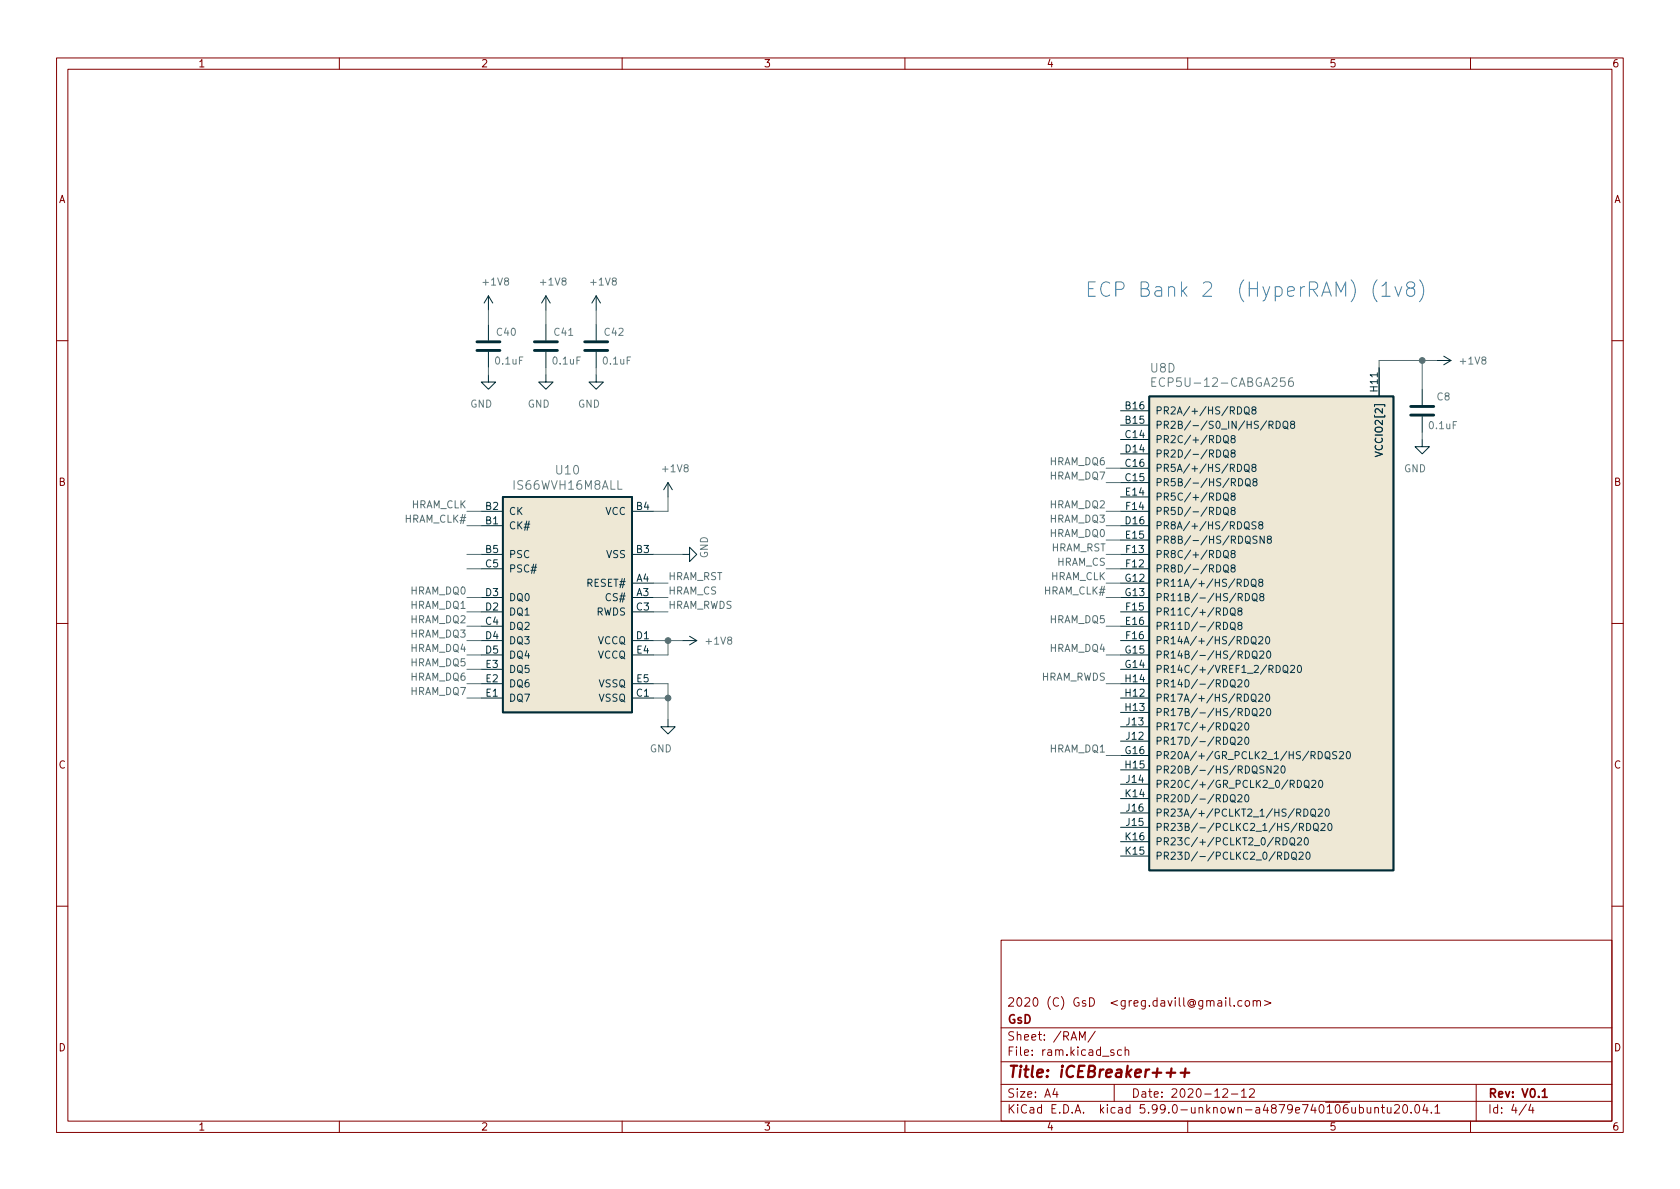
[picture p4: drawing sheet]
<svg xmlns="http://www.w3.org/2000/svg" width="297mm" height="210mm" viewBox="0 0 297 210" stroke-linecap="round" stroke-linejoin="round" font-family="sans-serif">
<g fill="none" stroke="#840000" stroke-width=".18">
<path d="M10 10.2h277v190.1h-277zM12 12.2h273v186.1h-273zM60 10.2v2M110 10.2v2M160 10.2v2M210 10.2v2M260 10.2v2M10 60.2h2M285 60.2h2M10 110.2h2M285 110.2h2M10 160.2h2"/>
<path d="M177 166.3h108v32h-108zM216.7 176.4v.2M216.7 176.9v1M217.4 176.4v1.3l.2 .2M218.2 177.8v.1M219.6 177l-.5-.1-.2 .3v.4l.1 .3h.6M220.3 177l.3-.1 .3 .3v.4l-.3 .3h-.3l-.2-.3v-.4zM221.6 177.1l.2-.2 .3 .1 .1 .9M221.6 176.9v1M222.2 177.1l.2-.2 .4 .1 .1 .9M223.6 176.9l1.1 .5-1.1 .4M285 160.2h2"/>
<path d="M60 198.3v2M110 198.3v2M160 198.3v2M177 194.8h108M177 191.8h108M177 187.8h108M177 181.8h108M186.5 192.5l-.4 1h1M186.9 193v1M190.9 183.9v-1.5l.5 1.1 .5-1.1v1.5M193.6 182.4l-1.2 1.9M196.9 185.7l-.3-.1-.2 .2v.3l.5 .1v.4h-.5"/>
<path d="M197 191.8v3M198.3 185.7l-.4-.1-.3 .3v.4l.1 .3h.6M198.9 185.8l.2-.2 .4 .1 .1 .9M198.9 185.1v1.5M210 198.3v2M216.2 192.7l.6-.2 .2 .2 .1 .3-1 1h1M217.7 193.5h1.2M219.5 193l.4-.5v1.5M219.5 194h.9M220.9 192.7l.6-.2 .2 .2 .1 .3-.9 1h.9M243.1 196l.2-.2 .3 .1 .1 .9M243.1 195.8v1"/>
<path d="M244.2 195.8h.6M244.4 195.3v1.3l.4 .2M245.3 195.8l.1 1h.3l.2-.1M245.9 195.8v1M246.6 195.5l.5-.2 .3 .2v.3l-.9 1h.9M248.2 195.4l.2-.1a.81 .81 0 0 1 .5 .7 .81 .81 0 0 1-.3 .8h-.1a.81 .81 0 0 1-.6-.6 .81 .81 0 0 1 .3-.8zM249.5 196.7v.1M250.3 195.5l.2-.2a.81 .81 0 0 1 .6 .7 .81 .81 0 0 1-.3 .8h-.2a.81 .81 0 0 1-.3-1.3zM251.9 195.3l-.3 1h.9M252.3 195.8v1M253.1 196.7v.1M253.7 195.8l.4-.5v1.5"/>
<path d="M253.7 196.8h.9M260 198.3v2M261 191.8v6.5M269.9 195.3l-1.3 1.9M270.6 195.3l-.3 1h.9M271 195.8v1"/>
</g>
<path d="M272.7 193l.4-.5v1.5M272.7 194h.9" fill="none" stroke="#840000" stroke-width=".3"/>
<path d="M206.3 189.7h1.5M207.1 188.9l-.2 1.6M208.8 189.7h1.5M209.6 188.9l-.2 1.6" fill="none" stroke="#840000" stroke-width=".4"/>
<g fill="none" stroke="#002b36" stroke-width=".18">
<path d="M86.4 52.3v2.6M86.4 57.4v2.8M86.4 52.3l-.8 1.3M86.4 52.3l.7 1.3M96.5 52.3l-.7 1.3M96.5 52.3v2.6M96.5 57.4v2.8M96.5 52.3l.8 1.3M105.4 52.3l-.8 1.3M105.4 52.3v2.6M105.4 57.4v2.8M105.4 52.3l.8 1.3"/>
<path d="M86.4 66.3v1.3h-1.3l1.3 1.2 1.2-1.2h-1.2M86.4 62.2v2.8M96.5 66.3v1.3h-1.3l1.3 1.2 1.3-1.2h-1.3M96.5 62.2v2.8M105.4 66.3v1.3h-1.3l1.3 1.2 1.3-1.2h-1.3M105.4 62.2v2.8M198.1 72.6h5.1M198.1 75.2h5.1M198.1 77.7h5.1M243.8 65v5.1M251.5 77.7v1.3h-1.3l1.3 1.3 1.2-1.3h-1.2M251.5 68.8v2.8"/>
<path d="M251.5 73.7v2.7M254 63.7h2.5M255.3 63l1.2 .7M256.5 63.7l-1.2 .8M85.1 93h3.8M85.1 90.4h3.8M85.1 98h3.8M111.8 90.4h3.8M111.8 98h3.8M118.1 85.3l-.8 1.3M118.1 85.3v2.6M118.1 85.3l.8 1.3"/>
<path d="M120.6 98h1.3v1.3l1.3-1.3-1.3-1.2v1.2M198.1 93h5.1M198.1 90.4h5.1M198.1 98h5.1M198.1 80.3h5.1M198.1 82.8h5.1M198.1 85.3h5.1M198.1 87.9h5.1M198.1 95.5h5.1M85.1 105.7h3.8M85.1 108.2h3.8M85.1 110.7h3.8"/>
<path d="M85.1 100.6h3.8M85.1 113.3h3.8M85.1 115.8h3.8M85.1 118.4h3.8M111.8 105.7h3.8M111.8 103.1h3.8M111.8 108.2h3.8M111.8 113.3h3.8M111.8 115.8h3.8M120.6 113.3h2.6M121.9 112.5l1.3 .8M123.2 113.3l-1.3 .7"/>
<path d="M198.1 105.7h5.1M198.1 103.1h5.1M198.1 108.2h5.1M198.1 110.7h5.1M198.1 100.6h5.1M198.1 113.3h5.1M198.1 115.8h5.1M198.1 118.4h5.1M85.1 123.4h3.8M85.1 120.9h3.8M111.8 123.4h3.8M111.8 120.9h3.8"/>
<path d="M118.1 127.2v1.3h-1.3l1.3 1.3 1.3-1.3h-1.3M198.1 123.4h5.1M198.1 120.9h5.1M198.1 126h5.1M198.1 128.5h5.1M198.1 131.1h5.1M198.1 133.6h5.1M198.1 136.1h5.1M198.1 138.7h5.1M198.1 141.2h5.1M198.1 143.8h5.1M198.1 146.3h5.1"/>
<path d="M198.1 148.8h5.1M198.1 151.4h5.1"/>
</g>
<g fill="#eee8d5" stroke="#eee8d5" stroke-width=".18">
<path d="M88.9 87.9h22.9v38.1h-22.9z"/>
<path d="M203.2 70.1h43.2v83.8h-43.2z"/>
</g>
<path d="M203.2 70.1h43.2v83.8h-43.2zM88.9 87.9h22.9v38.1h-22.9z" fill="none" stroke="#002b36" stroke-width=".3"/>
<path d="M84.3 62h4.1M84.3 60.4h4.1M94.5 62h4.1M94.5 60.4h4.1M103.4 62h4M103.4 60.4h4M249.4 73.4h4.1M249.4 71.9h4.1" fill="none" stroke="#002b36" stroke-width=".51"/>
<g fill="none" stroke="#073642" stroke-width=".18">
<path d="M216.5 77.1l.1-.1a.43 .43 0 0 1 .6 .4v.5a.42 .42 0 0 1-.4 .4 .42 .42 0 0 1-.5-.4v-.5zM216.5 79.6h.1a.43 .43 0 0 1 .6 .4v.4a.42 .42 0 0 1-.4 .5 .42 .42 0 0 1-.5-.5v-.4zM216.6 78l.6 .4M217.9 77.6l-.2-.3v-.2l.2-.1 .4 .1 .1 .2-.1 .1-.5 .2-.1 .2v.3l.2 .2 .4-.1 .1-.1-.1-.4-.2-.1M218.8 71.9a.64 .64 0 0 1 .7 .7 .64 .64 0 0 1-.7 .6zM220.2 72l.1-.1a.43 .43 0 0 1 .6 .5v.4a.42 .42 0 0 1-.5 .4 .42 .42 0 0 1-.4-.4v-.4zM220.3 72.9l.6 .4M221.6 72.5l-.3-.3 .1-.1 .2-.2 .4 .1 .1 .2-.1 .2-.5 .1-.2 .2v.3l.3 .2h.4l.1-.2-.1-.4-.2-.1M224.4 75.1h.6l.1-.2-.1-.3-.6-.1v1.3M224.7 75.1l.4 .7M225.6 74.5a.64 .64 0 0 1 .8 .6 .64 .64 0 0 1-.8 .7zM226.9 74.7l.3-.2a.43 .43 0 0 1 .5 .4v.4a.42 .42 0 0 1-.4 .5 .42 .42 0 0 1-.5-.5z"/>
<path d="M227.1 75.5l.7 .4M228.4 75l-.2-.2v-.2l.2-.1h.4l.1 .2-.1 .2-.5 .2-.1 .2v.2l.2 .3 .4-.1 .1-.2-.1-.4-.1-.1M243.1 79.9l1.3 .4-1.3 .4M216.4 89.9l.2-.2a.43 .43 0 0 1 .6 .4v.5a.42 .42 0 0 1-.4 .4 .42 .42 0 0 1-.5-.4zM216.4 97.5l.2-.2a.43 .43 0 0 1 .6 .5v.4a.42 .42 0 0 1-.4 .4 .42 .42 0 0 1-.5-.4zM216.5 87.2h.1a.43 .43 0 0 1 .6 .4v.4a.42 .42 0 0 1-.4 .5 .42 .42 0 0 1-.5-.5v-.4zM216.5 99.9h.1a.43 .43 0 0 1 .6 .4v.4a.42 .42 0 0 1-.4 .5 .42 .42 0 0 1-.5-.5v-.4zM216.6 80.5l.6 .5M216.6 88.2l.6 .4M216.6 90.7l.6 .4M216.6 98.3l.6 .4M217.9 80.1l-.2-.2v-.2l.2-.1h.4l.1 .2-.1 .2-.5 .2-.1 .1v.3l.2 .2h.4l.1-.2-.1-.4-.2-.1"/>
<path d="M217.9 87.7l-.2-.2v-.2l.2-.1h.4l.1 .2-.1 .2-.5 .2-.1 .2v.2l.2 .3 .4-.1 .1-.2-.1-.4-.2-.1M217.9 90.3l-.2-.3v-.2l.2-.1 .4 .1 .1 .2-.1 .1-.5 .2-.1 .2v.3l.2 .2 .4-.1 .1-.1-.1-.4-.2-.1M217.9 97.9l-.2-.3v-.1l.2-.2 .4 .1 .1 .2-.1 .2-.5 .1-.1 .2v.3l.2 .2h.4l.1-.2-.1-.4-.2-.1M218.8 82.1a.64 .64 0 0 1 .7 .6 .64 .64 0 0 1-.7 .7zM219 84.6a.64 .64 0 0 1 .7 .7 .64 .64 0 0 1-.7 .6zM220.2 82.2l.1-.1a.43 .43 0 0 1 .6 .4v.4a.42 .42 0 0 1-.5 .5 .42 .42 0 0 1-.4-.5v-.4zM220.2 92.3h.1a.43 .43 0 0 1 .6 .4v.4a.42 .42 0 0 1-.5 .5 .42 .42 0 0 1-.4-.5v-.4zM220.3 83.1l.6 .4M220.3 84.8l.2-.2a.43 .43 0 0 1 .5 .5v.4a.42 .42 0 0 1-.4 .4 .42 .42 0 0 1-.4-.4zM220.3 93.2l.6 .5M220.4 85.6l.7 .4M221.6 82.6l-.3-.2 .1-.2 .2-.1 .4 .1 .1 .1-.1 .2-.5 .2-.2 .2v.2l.3 .3 .4-.1 .1-.2-.1-.3-.2-.2"/>
<path d="M221.8 85.2l-.3-.3 .1-.1 .2-.2 .3 .1 .2 .2-.1 .2-.6 .1-.1 .2 .1 .4 .2 .1h.3l.2-.2-.1-.4-.2-.1M222.1 92.3h-.5l-.2 .1v.3l.6 .3 .1 .3-.3 .2h-.5M222.3 94.9l-.5-.1-.2 .1v.4l.5 .2 .2 .3-.3 .3-.5-.1M222.8 92.8l-.2-.2v-.2l.2-.1h.4l.1 .2-.1 .2-.5 .2-.1 .1v.3l.2 .2h.4l.1-.2v-.3l-.3-.2M223.5 94.8v1.3l-.7-1.3v1.3M224.3 95.3l-.2-.2v-.2l.2-.1 .4 .1 .1 .1-.1 .2-.5 .2-.1 .2v.4l.2 .1 .4-.1 .1-.2-.1-.3-.1-.2M216.3 110a.64 .64 0 0 1 .8 .7 .64 .64 0 0 1-.8 .6zM216.6 100.9l.6 .4M217.6 107.7l.2-.2a.43 .43 0 0 1 .6 .4v.4a.42 .42 0 0 1-.4 .5 .42 .42 0 0 1-.5-.5zM217.6 110.2l.2-.2a.43 .43 0 0 1 .6 .5v.4a.42 .42 0 0 1-.4 .4 .42 .42 0 0 1-.5-.4zM217.8 108.5l.6 .4M217.8 111l.6 .4"/>
<path d="M217.9 100.4l-.2-.2v-.2l.2-.1h.4l.1 .2-.1 .2-.5 .2-.1 .2v.2l.2 .3 .4-.1 .1-.2-.1-.4-.2-.1M219.1 108l-.2-.2v-.2l.2-.1 .4 .1 .1 .1-.1 .2-.5 .2-.1 .2v.2l.2 .3 .4-.1 .1-.2v-.2l-.2-.3M219.1 110.6l-.2-.3v-.1l.2-.2 .4 .1 .1 .2-.1 .2-.5 .1-.1 .2v.3l.2 .2h.4l.1-.2v-.3l-.2-.2M220 102.4a.64 .64 0 0 1 .7 .7 .64 .64 0 0 1-.7 .6zM220.2 105a.64 .64 0 0 1 .7 .6 .64 .64 0 0 1-.7 .6zM220.2 115.1a.64 .64 0 0 1 .7 .7 .64 .64 0 0 1-.7 .6zM221.3 112.8l.2-.2a.43 .43 0 0 1 .6 .4v.4a.42 .42 0 0 1-.5 .5 .42 .42 0 0 1-.4-.5zM221.4 102.5l.1-.1a.43 .43 0 0 1 .6 .4v.5a.42 .42 0 0 1-.5 .4 .42 .42 0 0 1-.4-.4v-.5zM221.5 103.4l.6 .4M221.5 105.1l.2-.1a.43 .43 0 0 1 .6 .4v.4a.42 .42 0 0 1-.5 .5 .42 .42 0 0 1-.4-.5zM221.5 113.6l.6 .4M221.5 115.3l.2-.2a.43 .43 0 0 1 .6 .4v.5a.42 .42 0 0 1-.5 .4 .42 .42 0 0 1-.4-.4z"/>
<path d="M221.6 105.9l.7 .5M221.6 116.1l.7 .4M222.6 112.7l.4-.1 .3 .3-.8 1h.8M222.7 115.2l.5-.1 .3 .4-.8 .9h.8M222.8 103l-.2-.3v-.2l.2-.1 .4 .1 .1 .2-.1 .1-.5 .2-.1 .2v.3l.2 .2 .4-.1 .1-.1v-.3l-.3-.2M223 105.5l-.3-.2 .1-.2 .2-.1h.3l.2 .2-.1 .2-.5 .2-.2 .1v.3l.3 .2h.3l.2-.2-.1-.4-.2-.1M223.9 112.6h.2a.68 .68 0 0 1 .4 .6 .68 .68 0 0 1-.4 .7 .84 .84 0 0 1-.2-1.3zM224.1 115.2l.1-.1a.68 .68 0 0 1 .5 .7 .68 .68 0 0 1-.5 .6 .84 .84 0 0 1-.1-1.2zM226.9 117.8l.3-.1a.43 .43 0 0 1 .5 .4v.4a.42 .42 0 0 1-.4 .5 .42 .42 0 0 1-.5-.5zM227.1 118.6l.7 .5M228.2 117.8l.5-.1 .2 .3-.8 .9h.8M229.6 117.7h.1a.68 .68 0 0 1 .4 .6 .68 .68 0 0 1-.4 .6 .84 .84 0 0 1-.1-1.2z"/>
<path d="M217.6 120.4l.2-.2a.43 .43 0 0 1 .6 .4v.4a.42 .42 0 0 1-.4 .5 .42 .42 0 0 1-.5-.5zM217.6 128l.2-.2a.43 .43 0 0 1 .6 .4v.5a.42 .42 0 0 1-.4 .4 .42 .42 0 0 1-.5-.4zM217.6 130.5l.2-.1a.43 .43 0 0 1 .6 .4v.4a.42 .42 0 0 1-.4 .5 .42 .42 0 0 1-.5-.5zM217.8 121.2l.6 .4M217.8 128.8l.6 .4M217.8 131.3l.6 .5M218.9 120.3l.5-.1 .2 .4-.8 .9h.8M218.9 127.9l.5-.1 .2 .4-.8 .9h.8M218.9 130.5l.5-.1 .2 .3-.8 .9h.8M220.2 120.3l.2-.1a.68 .68 0 0 1 .4 .6 .68 .68 0 0 1-.4 .7l-.2-.1-.1-.4zM220.2 125.3a.64 .64 0 0 1 .7 .6 .64 .64 0 0 1-.7 .7zM220.2 127.9l.2-.1a.68 .68 0 0 1 .4 .7 .68 .68 0 0 1-.4 .6l-.2-.1-.1-.4z"/>
<path d="M220.2 130.5l.2-.1a.68 .68 0 0 1 .4 .6 .68 .68 0 0 1-.4 .6l-.2-.1-.1-.4zM221.3 122.9l.2-.2a.43 .43 0 0 1 .6 .5v.4a.42 .42 0 0 1-.5 .4 .42 .42 0 0 1-.4-.4zM221.5 123.7l.6 .4M221.5 125.5l.2-.2a.43 .43 0 0 1 .6 .4v.4a.42 .42 0 0 1-.5 .5 .42 .42 0 0 1-.4-.5zM221.6 126.3l.7 .4M222.6 122.9l.4-.2 .3 .4-.8 .9h.8M222.7 125.4l.5-.1 .3 .3-.8 1h.8M223.5 135.5l-.5-.1-.2 .2v.3l.5 .3 .2 .3-.3 .2h-.5M223.9 122.8l.2-.1a.68 .68 0 0 1 .4 .7 .68 .68 0 0 1-.4 .6 .84 .84 0 0 1-.2-1.2zM224.1 125.3h.1a.68 .68 0 0 1 .5 .6 .68 .68 0 0 1-.5 .7 .84 .84 0 0 1-.1-1.3zM224.7 135.4v1.3l-.7-1.3v1.3M225.3 135.6l.5-.2 .2 .4-.8 .9h.8"/>
<path d="M226.7 135.5l.1-.1a.68 .68 0 0 1 .4 .7 .68 .68 0 0 1-.4 .6 .84 .84 0 0 1-.1-1.2zM229.4 138a.64 .64 0 0 1 .7 .6 .64 .64 0 0 1-.7 .7zM230.7 138.2l.2-.2a.43 .43 0 0 1 .5 .4v.4a.42 .42 0 0 1-.4 .5 .42 .42 0 0 1-.4-.5zM230.8 139l.7 .4M231.9 138.1l.5-.1 .3 .3-.8 1h.8M233.3 138.1l.1-.1a.68 .68 0 0 1 .5 .6 .68 .68 0 0 1-.5 .7l-.1-.2-.2-.3zM234.3 133.1l.3-.2a.43 .43 0 0 1 .5 .4v.4a.42 .42 0 0 1-.4 .5 .42 .42 0 0 1-.4-.5zM234.5 133.9l.7 .4M236.3 133l-.4-.1-.3 .2 .1 .3 .6 .3v.4l-.2 .1-.5-.1M236.8 133l.5-.1 .3 .4-.8 .9h.8M238.2 133l.1-.1a.68 .68 0 0 1 .5 .6 .68 .68 0 0 1-.5 .7 .84 .84 0 0 1-.1-1.2zM217.6 140.7l.2-.2a.43 .43 0 0 1 .6 .4v.5a.42 .42 0 0 1-.4 .4 .42 .42 0 0 1-.5-.4z"/>
<path d="M217.8 141.5l.6 .4M218.9 140.6l.5-.1 .2 .4-.8 .9h.8M220.2 140.6l.2-.1a.68 .68 0 0 1 .4 .7 .68 .68 0 0 1-.4 .6l-.2-.1-.1-.4zM226.8 148.1a.64 .64 0 0 1 .8 .7 .64 .64 0 0 1-.8 .6zM227.2 150.7a.64 .64 0 0 1 .7 .6 .64 .64 0 0 1-.7 .7zM228.1 148.3l.3-.2a.43 .43 0 0 1 .5 .5v.4a.42 .42 0 0 1-.4 .4 .42 .42 0 0 1-.4-.4zM228.3 149.1l.7 .4M228.4 150.9l.3-.2a.43 .43 0 0 1 .5 .4v.4a.42 .42 0 0 1-.4 .5 .42 .42 0 0 1-.4-.5zM228.6 151.7l.7 .4M229.4 148.3l.5-.2 .2 .4-.8 .9h.8M229.7 150.8l.5-.1 .2 .3-.8 1h.8M229.8 146.3l.6-.1 .1-.2-.1-.3-.6-.1v1.3"/>
<path d="M230.1 146.3l.4 .6M230.5 143.1a.64 .64 0 0 1 .8 .6 .64 .64 0 0 1-.8 .6zM230.7 148.3l.2-.2a.68 .68 0 0 1 .4 .7 .68 .68 0 0 1-.4 .6l-.2-.1-.1-.4zM231 145.6a.64 .64 0 0 1 .8 .6 .64 .64 0 0 1-.8 .7zM231.1 150.7h.1a.68 .68 0 0 1 .4 .6 .68 .68 0 0 1-.4 .7 .84 .84 0 0 1-.1-1.3zM231.8 143.2l.3-.1a.43 .43 0 0 1 .5 .4v.4a.42 .42 0 0 1-.4 .5 .42 .42 0 0 1-.5-.5zM232 144l.7 .5M232.4 145.7l.1-.1a.43 .43 0 0 1 .6 .4v.4a.42 .42 0 0 1-.4 .5 .42 .42 0 0 1-.5-.5v-.4zM232.5 146.6l.6 .4M233.1 143.2l.5-.1 .2 .3-.8 .9h.8M233.6 145.7l.4-.1 .3 .4-.8 .9h.8M234.4 143.2l.2-.1a.68 .68 0 0 1 .4 .6 .68 .68 0 0 1-.4 .6l-.2-.1-.1-.4z"/>
<path d="M235 145.7l.1-.1a.68 .68 0 0 1 .4 .6 .68 .68 0 0 1-.4 .7 .84 .84 0 0 1-.1-1.2z"/>
</g>
<path d="M203.7 67.5h.5M204.4 66.8h-.7v1.5h.7M228.6 66.8a.6 .6 0 0 0-.8 .7v.5l.2 .3h.4l.2-.1 .1-.5-.1-.2-.5-.1-.3 .3" fill="none" stroke="#657b83" stroke-width=".18"/>
<path d="M243.5 49.5a2.91 2.91 0 0 0 0 3.9M244.3 50.6l.8-.8v2.6M244.3 52.4h1.5M246.6 50.7l.6 1.7 .6-1.7M249.2 50.9a.55 .55 0 0 1-.5-.5 .55 .55 0 0 1 .5-.6h.5a.55 .55 0 0 1 .4 .6 .55 .55 0 0 1-.4 .5l-.8 .2-.2 .3v.5l.5 .5h.5l.4-.5v-.5l-.4-.5M251 49.5a2.91 2.91 0 0 1 0 3.9" fill="none" stroke="#268bd2" stroke-width=".18"/>
<g fill="none" stroke="#586e75" stroke-width=".18">
<path d="M86.4 54.9v2.5M96.5 54.9v2.5M105.4 54.9v2.5M86.4 65v1.3M96.5 65v1.3M105.4 65v1.3M251.5 63.7v5.1M251.5 76.4v1.3M254 63.7h-10.2v1.3M82.5 98h2.6M82.5 93h2.6M82.5 90.4h2.6"/>
<path d="M115.6 98h5M118.1 87.9v2.5h-2.5M195.6 98h2.5M195.6 85.3h2.5M195.6 93h2.5M195.6 90.4h2.5M195.6 95.5h2.5M195.6 82.8h2.5M82.5 110.7h2.6M82.5 100.6h2.6M82.5 105.7h2.6M82.5 113.3h2.6"/>
<path d="M82.5 115.8h2.6M82.5 118.4h2.6M82.5 108.2h2.6M115.6 103.1h2.5M115.6 105.7h2.5M115.6 113.3h5M115.6 108.2h2.5M118.1 113.3v2.5h-2.5M195.6 110.7h2.5M195.6 100.6h2.5M195.6 103.1h2.5M195.6 105.7h2.5"/>
<path d="M195.6 115.8h2.5M82.5 120.9h2.6M82.5 123.4h2.6M115.6 120.9h2.5v6.3M115.6 123.4h2.5M195.6 120.9h2.5M195.6 133.6h2.5"/>
</g>
<g fill="#586e75" stroke="#586e75" stroke-width=".18">
<circle cx="118.1" cy="123.4" r=".51"/>
<circle cx="118.1" cy="113.3" r=".51"/>
<circle cx="251.5" cy="63.7" r=".51"/>
</g>
<text font-size="3.5" fill="#268bd2" x="191.8" y="52.5">ECP Bank 2 (HyperRAM) (1v8)</text>
<text font-size="2.8" fill="#840000" x="178" y="190.6">Title: iCEBreaker+++</text>
<g font-size="2.1" fill="#657b83">
<text x="203.5" y="65.9">U8D</text>
<text x="205.1" y="68.4">ECP5U-12-CABGA256</text>
<text x="98.4" y="83.9">U10</text>
<text x="91" y="86.6">IS66WVH16M8ALL</text>
</g>
<g font-size="2.1" fill="#840000">
<text x="178" y="178">2020 (C) GsD &lt;greg.davill@gmail.com&gt;</text>
<text x="178" y="184">Sheet: /RAM/</text>
<text x="178" y="181">GsD</text>
<text x="178" y="186.7">File: ram.kicad_sch</text>
<text x="178" y="196.9">KiCad E.D.A. kicad 5.99.0-unknown-a4879e740~106~ubuntu20.04.1</text>
<text x="178" y="194.1">Size: A4</text>
<text x="200" y="194.1">Date: 2020-12-12</text>
<text x="263" y="194.1">Rev: V0.1</text>
<text x="263" y="196.9">Id: 4/4</text>
</g>
<g font-size="1.8" fill="#840000">
<text x="35" y="11.9">1</text>
<text x="85" y="11.9">2</text>
<text x="135" y="11.9">3</text>
<text x="185" y="11.9">4</text>
<text x="235" y="11.9">5</text>
<text x="285" y="11.9">6</text>
<text x="10.3" y="35.9">A</text>
<text x="285.3" y="35.9">A</text>
<text x="10.3" y="85.9">B</text>
<text x="285.3" y="85.9">B</text>
<text x="10.3" y="135.9">C</text>
<text x="285.3" y="135.9">C</text>
<text x="10.3" y="185.9">D</text>
<text x="285.3" y="185.9">D</text>
<text x="35" y="199.9">1</text>
<text x="85" y="199.9">2</text>
<text x="135" y="199.9">3</text>
<text x="185" y="199.9">4</text>
<text x="235" y="199.9">5</text>
<text x="285" y="199.9">6</text>
</g>
<g font-size="1.8" fill="#657b83">
<text x="85.5" y="50.5">+1V8</text>
<text x="95.7" y="50.5">+1V8</text>
<text x="104.6" y="50.5">+1V8</text>
<text x="87.9" y="59.4">C40</text>
<text x="98.1" y="59.4">C41</text>
<text x="106.9" y="59.4">C42</text>
<text x="87.7" y="64.5">0.1uF</text>
<text x="97.8" y="64.5">0.1uF</text>
<text x="106.7" y="64.5">0.1uF</text>
<text x="258.3" y="64.5">+1V8</text>
<text x="254.1" y="70.8">C8</text>
<text x="83.1" y="72.1">GND</text>
<text x="93.3" y="72.1">GND</text>
<text x="102.2" y="72.1">GND</text>
<text x="252.8" y="75.9">0.1uF</text>
<text x="117.3" y="83.5">+1V8</text>
<text x="248.2" y="83.5">GND</text>
<text x="125.2" y="98.7" transform="rotate(-90 125.2 98.7)">GND</text>
<text x="125" y="114">+1V8</text>
<text x="114.9" y="133">GND</text>
</g>
<g font-size="1.8" fill="#073642">
<text x="243.6" y="69.2" transform="rotate(-90 243.6 69.2)">H11</text>
<text x="199" y="72.4">B16</text>
<text x="199" y="74.9">B15</text>
<text x="199" y="77.5">C14</text>
<text x="204.2" y="73.3">PR2A/+/HS/RDQ8</text>
<text x="204.2" y="75.8">PR2B/-/S0_IN/HS/RDQ8</text>
<text x="199" y="80">D14</text>
<text x="199" y="82.5">C16</text>
<text x="204.2" y="78.4">PR2C/+/RDQ8</text>
<text x="204.2" y="80.9">PR2D/-/RDQ8</text>
<text x="204.2" y="83.4">PR5A/+/HS/RDQ8</text>
<text x="244.5" y="79.9" transform="rotate(-90 244.5 79.9)">VCCIO2[2]</text>
<text x="199" y="85.1">C15</text>
<text x="199.1" y="87.6">E14</text>
<text x="204.2" y="86">PR5B/-/HS/RDQ8</text>
<text x="204.2" y="88.5">PR5C/+/RDQ8</text>
<text x="85.9" y="92.7">B1</text>
<text x="85.9" y="90.2">B2</text>
<text x="89.9" y="93.6">CK#</text>
<text x="89.9" y="91.1">CK</text>
<text x="107" y="91.1">VCC</text>
<text x="112.5" y="90.2">B4</text>
<text x="199" y="92.7">D16</text>
<text x="199.1" y="95.2">E15</text>
<text x="199.1" y="90.2">F14</text>
<text x="204.2" y="91.1">PR5D/-/RDQ8</text>
<text x="204.2" y="93.6">PR8A/+/HS/RDQS8</text>
<text x="85.9" y="97.8">B5</text>
<text x="85.9" y="100.3">C5</text>
<text x="89.9" y="98.7">PSC</text>
<text x="89.9" y="101.2">PSC#</text>
<text x="107.2" y="98.7">VSS</text>
<text x="112.5" y="97.8">B3</text>
<text x="199.1" y="97.8">F13</text>
<text x="199.1" y="100.3">F12</text>
<text x="204.2" y="96.1">PR8B/-/HS/RDQSN8</text>
<text x="204.2" y="98.7">PR8C/+/RDQ8</text>
<text x="204.2" y="101.2">PR8D/-/RDQ8</text>
<text x="85.9" y="107.9">D2</text>
<text x="85.9" y="105.4">D3</text>
<text x="89.9" y="106.3">DQ0</text>
<text x="103.9" y="103.8">RESET#</text>
<text x="107.3" y="106.3">CS#</text>
<text x="112.5" y="105.4">A3</text>
<text x="112.5" y="102.9">A4</text>
<text x="112.5" y="107.9">C3</text>
<text x="199" y="102.9">G12</text>
<text x="199" y="105.4">G13</text>
<text x="199.1" y="107.9">F15</text>
<text x="204.2" y="103.8">PR11A/+/HS/RDQ8</text>
<text x="204.2" y="106.3">PR11B/-/HS/RDQ8</text>
<text x="85.9" y="110.5">C4</text>
<text x="85.9" y="113">D4</text>
<text x="89.9" y="111.4">DQ2</text>
<text x="89.9" y="108.8">DQ1</text>
<text x="89.9" y="113.9">DQ3</text>
<text x="105.3" y="108.8">RWDS</text>
<text x="105.6" y="113.9">VCCQ</text>
<text x="112.5" y="113">D1</text>
<text x="199.1" y="110.5">E16</text>
<text x="199.1" y="113">F16</text>
<text x="204.2" y="108.8">PR11C/+/RDQ8</text>
<text x="204.2" y="111.4">PR11D/-/RDQ8</text>
<text x="204.2" y="113.9">PR14A/+/HS/RDQ20</text>
<text x="85.9" y="115.6">D5</text>
<text x="85.9" y="118.1">E3</text>
<text x="89.9" y="116.5">DQ4</text>
<text x="89.9" y="119">DQ5</text>
<text x="105.6" y="116.5">VCCQ</text>
<text x="112.6" y="115.6">E4</text>
<text x="199" y="115.6">G15</text>
<text x="199" y="118.1">G14</text>
<text x="204.2" y="116.5">PR14B/-/HS/RDQ20</text>
<text x="204.2" y="119">PR14C/+/VREF1_2/RDQ20</text>
<text x="85.9" y="123.2">E1</text>
<text x="85.9" y="120.6">E2</text>
<text x="89.9" y="124.1">DQ7</text>
<text x="89.9" y="121.5">DQ6</text>
<text x="105.8" y="124.1">VSSQ</text>
<text x="105.8" y="121.5">VSSQ</text>
<text x="112.5" y="123.2">C1</text>
<text x="112.6" y="120.6">E5</text>
<text x="199" y="120.6">H14</text>
<text x="199" y="123.2">H12</text>
<text x="199" y="125.7">H13</text>
<text x="204.2" y="121.5">PR14D/-/RDQ20</text>
<text x="204.2" y="124.1">PR17A/+/HS/RDQ20</text>
<text x="199.2" y="128.3">J13</text>
<text x="199.2" y="130.8">J12</text>
<text x="204.2" y="126.6">PR17B/-/HS/RDQ20</text>
<text x="204.2" y="129.2">PR17C/+/RDQ20</text>
<text x="204.2" y="131.7">PR17D/-/RDQ20</text>
<text x="199" y="133.3">G16</text>
<text x="199" y="135.9">H15</text>
<text x="204.2" y="134.2">PR20A/+/GR_PCLK2_1/HS/RDQS20</text>
<text x="204.2" y="136.8">PR20B/-/HS/RDQSN20</text>
<text x="199" y="141">K14</text>
<text x="199.2" y="138.4">J14</text>
<text x="199.2" y="143.5">J16</text>
<text x="204.2" y="139.3">PR20C/+/GR_PCLK2_0/RDQ20</text>
<text x="204.2" y="141.9">PR20D/-/RDQ20</text>
<text x="199" y="148.6">K16</text>
<text x="199.2" y="146">J15</text>
<text x="204.2" y="144.4">PR23A/+/PCLKT2_1/HS/RDQ20</text>
<text x="204.2" y="146.9">PR23B/-/PCLKC2_1/HS/RDQ20</text>
<text x="204.2" y="149.5">PR23C/+/PCLKT2_0/RDQ20</text>
<text x="199" y="151.1">K15</text>
<text x="204.2" y="152">PR23D/-/PCLKC2_0/RDQ20</text>
</g>
<g font-size="1.8" fill="#586e75">
<text x="185.7" y="82.3">HRAM_DQ6</text>
<text x="72.6" y="89.9">HRAM_CLK</text>
<text x="185.7" y="89.9">HRAM_DQ2</text>
<text x="185.7" y="84.8">HRAM_DQ7</text>
<text x="71.6" y="92.4">HRAM_CLK#</text>
<text x="185.7" y="95">HRAM_DQ0</text>
<text x="185.7" y="92.4">HRAM_DQ3</text>
<text x="185.8" y="97.5">HRAM_RST</text>
<text x="186.8" y="100">HRAM_CS</text>
<text x="72.6" y="105.1">HRAM_DQ0</text>
<text x="72.6" y="107.7">HRAM_DQ1</text>
<text x="118.1" y="107.7">HRAM_RWDS</text>
<text x="118.1" y="105.1">HRAM_CS</text>
<text x="118.1" y="102.6">HRAM_RST</text>
<text x="184.7" y="105.1">HRAM_CLK#</text>
<text x="185.7" y="102.6">HRAM_CLK</text>
<text x="72.6" y="112.7">HRAM_DQ3</text>
<text x="72.6" y="110.2">HRAM_DQ2</text>
<text x="185.7" y="110.2">HRAM_DQ5</text>
<text x="72.6" y="115.3">HRAM_DQ4</text>
<text x="72.6" y="117.8">HRAM_DQ5</text>
<text x="185.7" y="115.3">HRAM_DQ4</text>
<text x="72.6" y="122.9">HRAM_DQ7</text>
<text x="72.6" y="120.4">HRAM_DQ6</text>
<text x="183.9" y="120.4">HRAM_RWDS</text>
<text x="185.7" y="133.1">HRAM_DQ1</text>
</g>
</svg>
